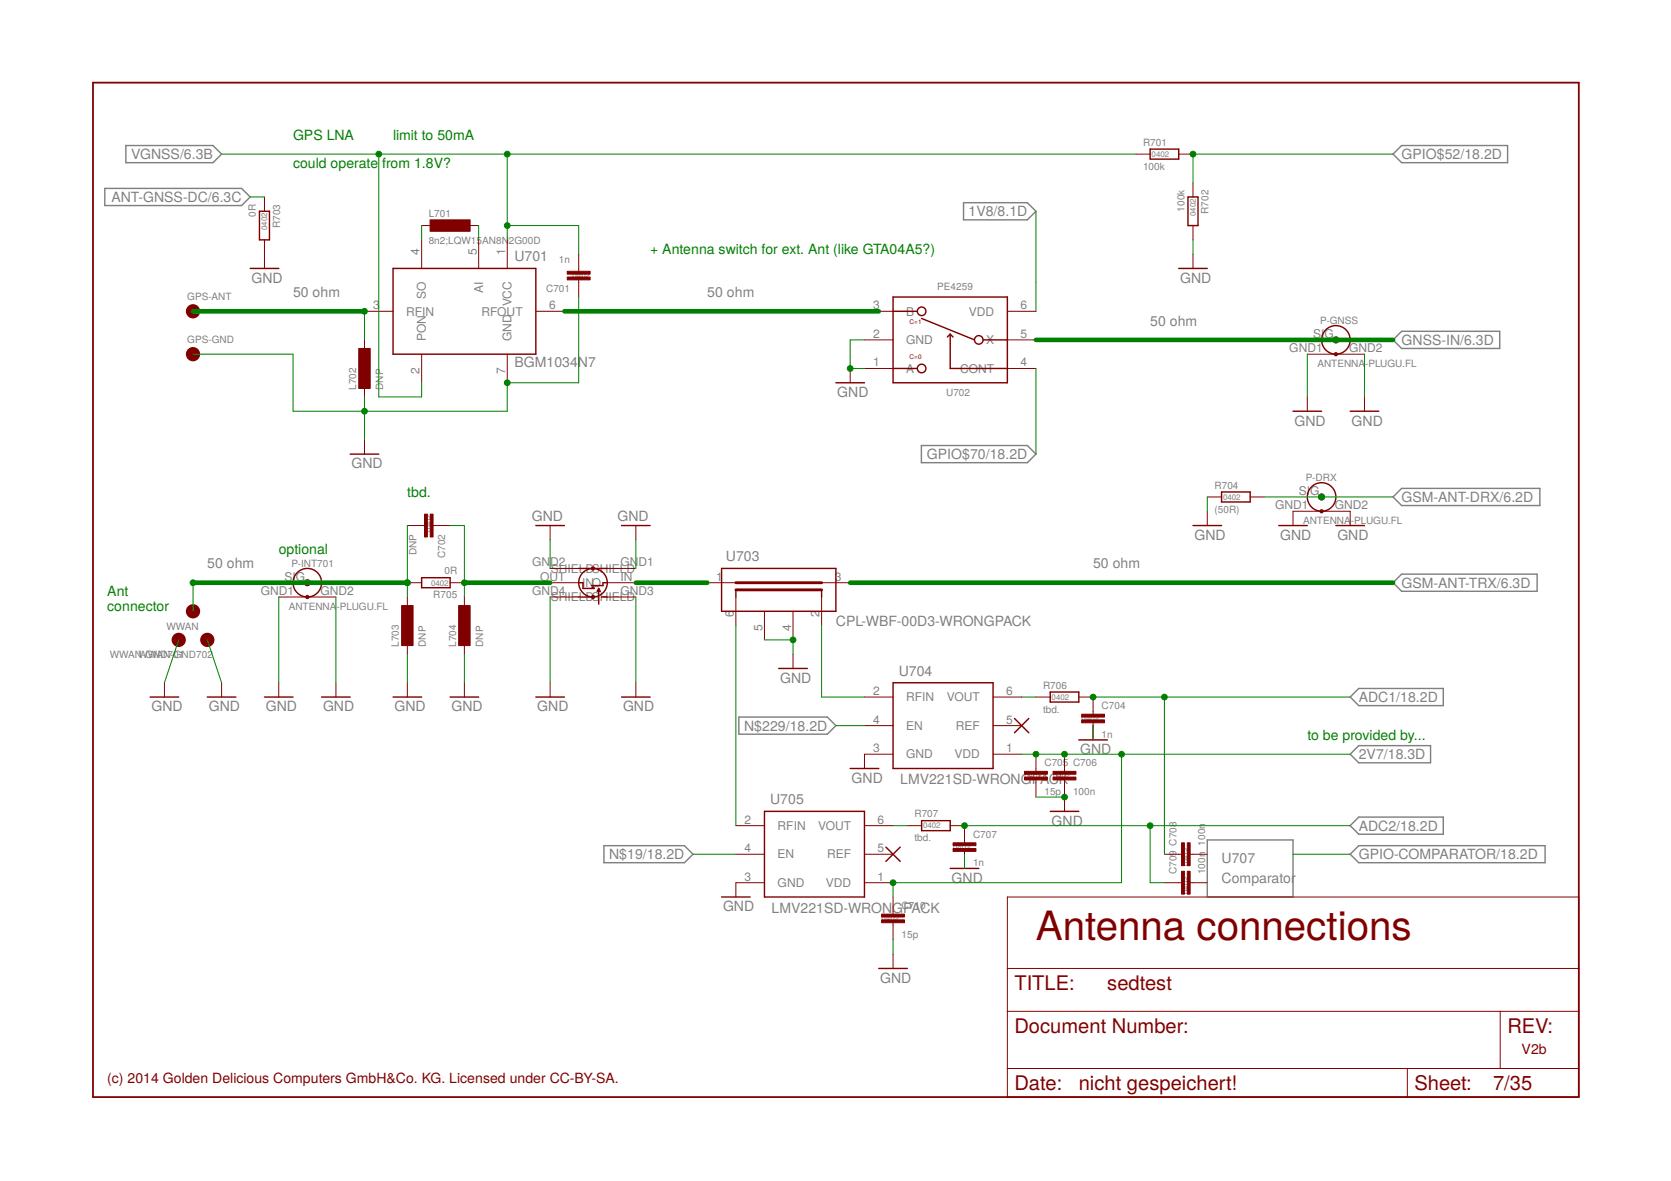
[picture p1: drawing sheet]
<svg xmlns="http://www.w3.org/2000/svg" width="297mm" height="210mm" viewBox="0 0 297 210" stroke-linecap="round" stroke-linejoin="round" font-family="sans-serif">
<g fill="none" stroke="#808080" stroke-width=".25">
<path d="M18.6 33.5h24.3l1.6 1.5-1.6 1.5h-24.3zM22.4 25.9h15.5l1.5 1.5-1.5 1.5h-15.5zM171.3 36h11.3l1.5 1.5-1.5 1.6h-11.3zM247.6 27.4l1.6-1.5h18.8v3h-18.8zM163.8 79.2h18.8l1.5 1.5-1.5 1.5h-18.8zM247.6 60.4l1.6-1.5h17.4v3h-17.4zM247.6 88.3l1.6-1.5h24.5v3.1h-24.5zM247.6 103.6l1.6-1.6h24v3.1h-24zM131.3 127.4h15.8l1.5 1.6-1.5 1.5h-15.8zM240 123.9l1.5-1.5h15.1v3h-15.1zM240 134l1.5-1.5h12.8v3.1h-12.8zM107.4 150.3h14.3l1.5 1.5-1.5 1.5h-14.3z"/>
<path d="M214.6 149.3h15.2v10.1h-15.2zM240 151.8l1.5-1.5h33.2v3h-33.2zM240 146.7l1.5-1.5h15.1v3.1h-15.1z"/>
</g>
<g fill="none" stroke="#800000" stroke-width=".25">
<path d="M46.1 37.5h1.8v5.1h-1.8zM204.4 26.5h5.1v1.8h-5.1zM211.2 35h1.8v5.1h-1.8zM44.5 47.7h5.1M69.9 47.7h25.3v15.2h-25.3zM158.7 52.8h20.4v15.2h-20.4zM158.7 55.3h4.4M163.8 56.6l9.4 3.8M168.9 59.4v6.1h10.2M168.9 59.4l.5 .5M168.9 59.4l-.5 .5M209.5 47.7h5.1"/>
<path d="M148.6 68h5.1M158.7 65.5h4.4M174.8 60.4h4.3M229.8 73.1h5.1M240 73.1h5.1M62.3 80.7h5M95.2 93.4h5.1M110.5 93.4h5.1M212.1 93.4h5M217.1 87.4h5.1v1.8h-5.1zM227.3 93.4h5.1M237.5 93.4h5"/>
<path d="M75 102.7h5v1.8h-5zM102.9 101h5M102.9 103.6h.7v1h2.1l-.3-.3-.2 .3M102.9 106.1h2.5M106.4 104.6v2.8M106.4 104.6l.3 .5h-.5zM106.9 106.1h1M107.9 103.6h-.7v.5h-2M128.3 101h20.3v7.6h-20.3zM130.8 104.8v1.3M138.4 118.8h5.1M146 104.8v1.3"/>
<path d="M26.7 123.9h5.1M36.9 123.9h5M47 123.9h5.1M57.2 123.9h5.1M69.9 123.9h5.1M80 123.9h5.1M95.2 123.9h5.1M110.5 123.9h5.1M151.1 136.6h5.1M158.7 121.3h17.8v15.3h-17.8zM180.3 127.7l2.6 2.5M182.9 127.7l-2.6 2.5"/>
<path d="M186.7 123h5.1v1.8h-5.1zM191.8 131.5h5M128.3 159.4h5M135.9 144.2h17.8v15.2h-17.8zM157.5 150.6l2.5 2.5M160 150.6l-2.5 2.5M163.8 145.9h5.1v1.7h-5.1zM168.9 154.3h5.1M186.7 144.2h5.1M156.2 172.1h5.1"/>
<circle cx="163.8" cy="55.3" r=".76"/>
<circle cx="163.8" cy="65.5" r=".76"/>
<circle cx="174" cy="60.4" r=".76"/>
<circle cx="237.5" cy="60.4" r="2.54"/>
<circle cx="237.5" cy="60.4" r=".51"/>
<circle cx="237.5" cy="62.9" r=".25"/>
<circle cx="234.9" cy="88.3" r="2.54"/>
<circle cx="234.9" cy="88.3" r=".51"/>
<circle cx="234.9" cy="90.9" r=".25"/>
<circle cx="54.6" cy="103.6" r="2.54"/>
<circle cx="54.6" cy="103.6" r=".51"/>
<circle cx="54.6" cy="106.1" r=".25"/>
<circle cx="105.4" cy="103.6" r="2.54"/>
<circle cx="105.4" cy="101" r=".25"/>
<circle cx="105.4" cy="106.1" r=".25"/>
</g>
<g fill="none" stroke="#800000" stroke-width=".18">
<path d="M47 35v2.5M201.9 27.4h2.5M209.5 27.4h2.6M212.1 32.5v2.5M47 42.6v5.1M64.8 55.3h5.1M75 42.6v5.1M75 40.1h2.5M82.5 40.1h2.6M85.1 42.6v5.1M90.2 42.6v5.1M95.2 55.3h5.1"/>
<path d="M102.9 45.2v3M102.9 49.7v3.1M153.7 55.3h5M179.1 55.3h5M212.1 40.1v2.5M212.1 45.2v2.5M64.8 60.4v2.5M64.8 68v2.5M64.8 78.2v2.5M75 62.9v5.1M90.2 62.9v5.1M151.1 65.5v2.5"/>
<path d="M153.7 60.4h5M153.7 65.5h5M179.1 60.4h5M179.1 65.5h5M232.4 62.9h10.1M232.4 70.5v2.6M242.5 70.5v2.6M72.4 93.4h3.1M77 93.4h3M97.8 93.4v2.5M113 93.4v2.5M214.6 88.3h2.5"/>
<path d="M214.6 90.9v2.5M222.2 88.3h2.6M229.8 93.4v-2.5h10.2v2.5M49.6 106.1h10.1M72.4 103.6h2.6M72.4 106.1v2.5M72.4 113.7v2.6M80 103.6h2.5M82.5 106.1v2.5M82.5 113.7v2.6M97.8 103.6h5.1M97.8 101h5.1"/>
<path d="M97.8 106.1h5.1M107.9 103.6h5.1M107.9 101h5.1M107.9 106.1h5.1M125.7 103.6h5.1M130.8 106.1v5.1M135.9 108.6v5.1M141 108.6v5.1M141 116.3v2.5M146 103.6h5.1M146 106.1v5.1M29.2 121.3v2.6"/>
<path d="M39.4 121.3v2.6M49.6 121.3v2.6M59.7 121.3v2.6M72.4 121.3v2.6M82.5 121.3v2.6M97.8 121.3v2.6M113 121.3v2.6M153.7 129h5M153.7 123.9h5M158.7 134h-5v2.6M176.5 129h5.1M176.5 123.9h5.1"/>
<path d="M176.5 134h5.1M184.1 123.9h2.6M184.1 134v3.1M184.1 138.6v3.1M189.2 134v3.1M189.2 138.6v5.6M191.8 123.9h2.5v3M194.3 128.5v3M130.8 151.8h5.1M130.8 146.7h5.1M135.9 156.9h-5.1v2.5M153.7 151.8h5"/>
<path d="M153.7 146.7h5M153.7 156.9h5M158.7 159.4v3.1M161.3 146.7h2.5M168.9 146.7h2.5v3.1M171.4 151.3v3M179.1 159.4h101.5v35.6h-101.5zM207 151.8h3M207 156.9h3M211.6 151.8h3M211.6 156.9h3M158.7 164v3"/>
<path d="M158.7 169.6v2.5M179.1 179.7h101.5M179.1 172.1h101.5M266.7 179.7v10.2M179.1 189.9h101.5M250.2 189.9v5.1"/>
</g>
<g fill="#800000" stroke="#800000" stroke-width=".18">
<path d="M75.5 91.4h.5v4h-.5z"/>
<path d="M76.5 91.4h.5v4h-.5z"/>
<path d="M71.4 107.6h2v7.1h-2z"/>
<path d="M81.5 107.6h2.1v7.1h-2.1z"/>
<path d="M100.8 48.2h4.1v.5h-4.1z"/>
<path d="M100.8 49.2h4.1v.5h-4.1z"/>
<path d="M76.5 39.1h7.1v2h-7.1z"/>
<path d="M63.8 61.9h2v7.1h-2z"/>
<path d="M192.3 128h4v.5h-4z"/>
<path d="M192.3 126.9h4v.5h-4z"/>
<path d="M169.4 150.8h4.1v.5h-4.1z"/>
<path d="M169.4 149.8h4.1v.5h-4.1z"/>
<path d="M156.7 163.5h4.1v.5h-4.1z"/>
<path d="M156.7 162.5h4.1v.5h-4.1z"/>
<path d="M187.2 138.1h4.1v.5h-4.1z"/>
<path d="M187.2 137.1h4.1v.5h-4.1z"/>
<path d="M182.1 138.1h4.1v.5h-4.1z"/>
<path d="M182.1 137.1h4.1v.5h-4.1z"/>
<path d="M211.1 149.8h.5v4.1h-.5z"/>
<path d="M210 149.8h.5v4.1h-.5z"/>
<path d="M211.1 154.9h.5v4h-.5z"/>
<path d="M210 154.9h.5v4h-.5z"/>
</g>
<g fill="none" stroke="#800000" stroke-width="1.3">
<circle cx="34.3" cy="55.3" r=".64"/>
<circle cx="34.3" cy="62.9" r=".64"/>
<circle cx="31.8" cy="113.7" r=".64"/>
<circle cx="34.3" cy="108.6" r=".64"/>
<circle cx="36.9" cy="113.7" r=".64"/>
</g>
<path d="M16.5 14.7h264.1v180.3h-264.1z" fill="none" stroke="#800000" stroke-width=".32"/>
<path d="M130.8 103.6h15.2M130.8 104.8h15.2" fill="none" stroke="#800000" stroke-width=".51"/>
<g fill="none" stroke="#008000" stroke-width=".18">
<path d="M39.4 27.4h162.5M44.5 35h2.5M67.3 27.4v43.1h7.7v-2.5M90.2 27.4v15.2M184.1 37.5v17.8M247.6 27.4h-35.5v5.1M64.8 55.3v5.1M75 40.1v2.5M85.1 40.1v2.5M90.2 40.1h12.7v5.1M102.9 52.8v15.2h-12.7v5.1h-38.1v-10.2h-17.8M146 55.3h7.7"/>
<path d="M212.1 42.6v2.6M64.8 70.5v7.7M153.7 60.4h-2.6v5.1h2.6M184.1 60.4h5.1M184.1 65.5v15.2M232.4 62.9v7.6M242.5 62.9v7.6M72.4 93.4v12.7M80 93.4h2.5v12.7M97.8 95.9v5.1M113 95.9v5.1M214.6 88.3v2.6"/>
<path d="M224.8 88.3h22.8M31.8 113.7l-2.6 7.6M36.9 113.7l2.5 7.6M49.6 106.1v15.2M54.6 103.6h-20.3v5M59.7 106.1v15.2M72.4 116.3v5M82.5 116.3v5M97.8 106.1v15.2M113 106.1v15.2M130.8 111.2v35.5M135.9 113.7h5.1v2.6"/>
<path d="M146 111.2v12.7h7.7M148.6 129h5.1M181.6 123.9h2.5M181.6 134h58.4M194.3 129v2.5M194.3 123.9h45.7M199.4 134v22.9h-40.7v2.5M207 123.9v27.9M123.2 151.8h7.6M158.7 146.7h2.6M171.4 151.8v2.5M171.4 146.7h68.6"/>
<path d="M184.1 141.7h5.1M204.4 146.7v10.2h2.6M229.8 151.8h10.2M158.7 167v2.6"/>
</g>
<g fill="#008000" stroke="#008000" stroke-width=".18">
<circle cx="151.1" cy="65.5" r=".51"/>
<circle cx="141" cy="113.7" r=".51"/>
<circle cx="189.2" cy="141.7" r=".51"/>
<circle cx="64.8" cy="73.1" r=".51"/>
<circle cx="90.2" cy="68" r=".51"/>
<circle cx="34.3" cy="103.6" r=".51"/>
<circle cx="72.4" cy="103.6" r=".51"/>
<circle cx="82.5" cy="103.6" r=".51"/>
<circle cx="234.9" cy="88.3" r=".51"/>
<circle cx="90.2" cy="27.4" r=".51"/>
<circle cx="90.2" cy="40.1" r=".51"/>
<circle cx="67.3" cy="27.4" r=".51"/>
<circle cx="237.5" cy="60.4" r=".51"/>
<circle cx="212.1" cy="27.4" r=".51"/>
<circle cx="64.8" cy="55.3" r=".51"/>
<circle cx="194.3" cy="123.9" r=".51"/>
<circle cx="207" cy="123.9" r=".51"/>
<circle cx="171.4" cy="146.7" r=".51"/>
<circle cx="204.4" cy="146.7" r=".51"/>
<circle cx="158.7" cy="156.9" r=".51"/>
<circle cx="189.2" cy="134" r=".51"/>
<circle cx="184.1" cy="134" r=".51"/>
<circle cx="199.4" cy="134" r=".51"/>
</g>
<path d="M34.3 55.3h30.5M100.3 55.3h55.9M184.1 60.4h63.5M34.3 103.6h38.1M82.5 103.6h15.3M113 103.6h12.7M151.1 103.6h96.5" fill="none" stroke="#008000" stroke-width=".83"/>
<text font-size="7.2" fill="#800000" x="184.1" y="167.1">Antenna connections</text>
<g font-size="3.6" fill="#800000">
<text x="180.3" y="175.9">TITLE:</text>
<text x="196.8" y="175.9">sedtest</text>
<text x="180.3" y="183.6">Document Number:</text>
<text x="267.9" y="183.6">REV:</text>
<text x="180.3" y="193.7">Date:</text>
<text x="191.8" y="193.7">nicht gespeichert!</text>
<text x="251.4" y="193.7">Sheet:</text>
<text x="265.4" y="193.7">7/35</text>
</g>
<g font-size="2.5" fill="#808080">
<text x="23.3" y="28.3">VGNSS/6.3B</text>
<text x="249.2" y="28.3">GPIO$52/18.2D</text>
<text x="19.8" y="35.9">ANT-GNSS-DC/6.3C</text>
<text x="172.2" y="38.4">1V8/8.1D</text>
<text x="91.4" y="46.4">U701</text>
<text x="44.7" y="50.2">GND</text>
<text x="52.1" y="52.8">50 ohm</text>
<text x="125.7" y="52.8">50 ohm</text>
<text x="209.8" y="50.2">GND</text>
<text x="204.5" y="57.9">50 ohm</text>
<text x="91.4" y="65.2">BGM1034N7</text>
<text x="249.2" y="61.3">GNSS-IN/6.3D</text>
<text x="148.8" y="70.6">GND</text>
<text x="230.1" y="75.6">GND</text>
<text x="240.3" y="75.6">GND</text>
<text x="62.5" y="83.3">GND</text>
<text x="164.8" y="81.6">GPIO$70/18.2D</text>
<text x="249.2" y="89.2">GSM-ANT-DRX/6.2D</text>
<text x="94.5" y="92.7">GND</text>
<text x="109.8" y="92.7">GND</text>
<text x="212.3" y="96">GND</text>
<text x="227.6" y="96">GND</text>
<text x="237.7" y="96">GND</text>
<text x="36.8" y="101">50 ohm</text>
<text x="129" y="99.8">U703</text>
<text x="194.3" y="101">50 ohm</text>
<text x="249.2" y="104.5">GSM-ANT-TRX/6.3D</text>
<text x="148.6" y="111.2">CPL-WBF-00D3-WRONGPACK</text>
<text x="138.7" y="121.3">GND</text>
<text x="159.8" y="120.1">U704</text>
<text x="241.5" y="124.8">ADC1/18.2D</text>
<text x="26.9" y="126.4">GND</text>
<text x="37.1" y="126.4">GND</text>
<text x="47.3" y="126.4">GND</text>
<text x="57.4" y="126.4">GND</text>
<text x="70.1" y="126.4">GND</text>
<text x="80.3" y="126.4">GND</text>
<text x="95.5" y="126.4">GND</text>
<text x="110.7" y="126.4">GND</text>
<text x="132.3" y="129.9">N$229/18.2D</text>
<text x="192" y="134">GND</text>
<text x="241.5" y="134.9">2V7/18.3D</text>
<text x="136.9" y="142.9">U705</text>
<text x="151.4" y="139.1">GND</text>
<text x="160" y="139.4">LMV221SD-WRONGPACK</text>
<text x="186.9" y="146.7">GND</text>
<text x="241.5" y="147.6">ADC2/18.2D</text>
<text x="108.3" y="152.7">N$19/18.2D</text>
<text x="217.2" y="153.3">U707</text>
<text x="241.5" y="152.7">GPIO-COMPARATOR/18.2D</text>
<text x="128.5" y="162">GND</text>
<text x="169.2" y="156.9">GND</text>
<text x="217.2" y="156.9">Comparator</text>
<text x="137.2" y="162.2">LMV221SD-WRONGPACK</text>
<text x="156.5" y="174.7">GND</text>
</g>
<g font-size="2.5" fill="#008000">
<text x="52.1" y="24.9">GPS LNA</text>
<text x="52.1" y="29.9">could operate</text>
<text x="67.9" y="29.9">from 1.8V?</text>
<text x="69.9" y="24.9">limit to 50mA</text>
<text x="115.6" y="45.2">+ Antenna switch for ext. Ant (like GTA04A5?)</text>
<text x="72.4" y="88.3">tbd.</text>
<text x="49.5" y="98.5">optional</text>
<text x="19.1" y="106">Ant</text>
<text x="19.1" y="108.6">connector</text>
<text x="232.4" y="131.5">to be provided by...</text>
</g>
<g font-size="2.5" fill="#800000">
<text x="270.5" y="187.4">V2b</text>
<text x="19.1" y="192.4">(c) 2014 Golden Delicious Computers GmbH&amp;Co. KG. Licensed under CC-BY-SA.</text>
</g>
<g font-size="2.1" fill="#808080">
<text x="74.6" y="45.4" transform="rotate(-90 74.6 45.4)">4</text>
<text x="84.7" y="45.4" transform="rotate(-90 84.7 45.4)">5</text>
<text x="89.8" y="45.4" transform="rotate(-90 89.8 45.4)">1</text>
<text x="75.7" y="53.1" transform="rotate(-90 75.7 53.1)">SO</text>
<text x="85.9" y="52.1" transform="rotate(-90 85.9 52.1)">AI</text>
<text x="66.3" y="55">3</text>
<text x="72.2" y="56.1">RFIN</text>
<text x="85.6" y="56.1">RFOUT</text>
<text x="97.6" y="55">6</text>
<text x="155.2" y="55">3</text>
<text x="161.1" y="56.1">B</text>
<text x="172.2" y="56.1">VDD</text>
<text x="181.4" y="55">6</text>
<text x="75.7" y="60.6" transform="rotate(-90 75.7 60.6)">PON</text>
<text x="90.9" y="60.6" transform="rotate(-90 90.9 60.6)">GND VCC</text>
<text x="155.2" y="60">2</text>
<text x="155.2" y="65.1">1</text>
<text x="161.1" y="61.2">GND</text>
<text x="175.3" y="61.2">X</text>
<text x="181.4" y="60">5</text>
<text x="181.4" y="65.1">4</text>
<text x="229.2" y="62.6">GND1</text>
<text x="233.4" y="60">SIG</text>
<text x="239.8" y="62.6">GND2</text>
<text x="74.6" y="66.5" transform="rotate(-90 74.6 66.5)">2</text>
<text x="89.8" y="66.5" transform="rotate(-90 89.8 66.5)">7</text>
<text x="161.1" y="66.2">A</text>
<text x="170.7" y="66.2">CONT</text>
<text x="230.9" y="88">SIG</text>
<text x="226.6" y="90.5">GND1</text>
<text x="237.3" y="90.5">GND2</text>
<text x="94.6" y="100.7">GN</text>
<text x="97.8" y="100.7">D2</text>
<text x="97.9" y="101.8">SHIELDSHIELD</text>
<text x="110.3" y="100.7">GN</text>
<text x="113.5" y="100.7">D1</text>
<text x="46.3" y="105.8">GND1</text>
<text x="50.6" y="103.2">SIG</text>
<text x="57" y="105.8">GND2</text>
<text x="94.6" y="105.8">GND4</text>
<text x="96" y="103.2">OUT</text>
<text x="97.9" y="106.9">SHIELDS</text>
<text x="103.5" y="104.3">INO</text>
<text x="106.6" y="106.9">HIELD</text>
<text x="110.3" y="103.2">IN</text>
<text x="110.3" y="105.8">GND3</text>
<text x="127.3" y="103.2">1</text>
<text x="148.4" y="103.2">3</text>
<text x="130.5" y="109.6" transform="rotate(-90 130.5 109.6)">6</text>
<text x="135.5" y="112.2" transform="rotate(-90 135.5 112.2)">5</text>
<text x="140.6" y="112.2" transform="rotate(-90 140.6 112.2)">4</text>
<text x="145.7" y="109.6" transform="rotate(-90 145.7 109.6)">2</text>
<text x="155.2" y="123.5">2</text>
<text x="161.1" y="124.6">RFIN</text>
<text x="168.3" y="124.6">VOUT</text>
<text x="178.9" y="123.5">6</text>
<text x="155.2" y="128.6">4</text>
<text x="161.1" y="129.7">EN</text>
<text x="169.9" y="129.7">REF</text>
<text x="178.9" y="128.6">5</text>
<text x="155.2" y="133.7">3</text>
<text x="161.1" y="134.8">GND</text>
<text x="169.7" y="134.8">VDD</text>
<text x="178.9" y="133.7">1</text>
<text x="132.4" y="146.4">2</text>
<text x="138.2" y="147.5">RFIN</text>
<text x="145.5" y="147.5">VOUT</text>
<text x="156" y="146.4">6</text>
<text x="132.4" y="151.5">4</text>
<text x="138.2" y="152.6">EN</text>
<text x="147.1" y="152.6">REF</text>
<text x="156" y="151.5">5</text>
<text x="132.4" y="156.5">3</text>
<text x="138.2" y="157.7">GND</text>
<text x="146.8" y="157.7">VDD</text>
<text x="156" y="156.5">1</text>
</g>
<g font-size="1.8" fill="#808080">
<text x="203.2" y="25.9">R701</text>
<text x="203.2" y="30.2">100k</text>
<text x="45.5" y="38.6" transform="rotate(-90 45.5 38.6)">0R</text>
<text x="49.8" y="40.6" transform="rotate(-90 49.8 40.6)">R703</text>
<text x="76.2" y="38.6">L701</text>
<text x="210.6" y="37.6" transform="rotate(-90 210.6 37.6)">100k</text>
<text x="214.8" y="38" transform="rotate(-90 214.8 38)">R702</text>
<text x="76.2" y="43.4">8n2;LQW15AN8N</text>
<text x="90.5" y="43.4">2G00D</text>
<text x="99.4" y="46.8">1n</text>
<text x="33.3" y="53.3">GPS-ANT</text>
<text x="97.1" y="51.9">C701</text>
<text x="166.6" y="51.5">PE4259</text>
<text x="234.7" y="57.6">P-GNSS</text>
<text x="33.3" y="60.9">GPS-GND</text>
<text x="234.2" y="65.2">ANTENNA</text>
<text x="242.7" y="65.2">-PLUGU.FL</text>
<text x="63.3" y="69.3" transform="rotate(-90 63.3 69.3)">L702</text>
<text x="68.1" y="69.3" transform="rotate(-90 68.1 69.3)">DNP</text>
<text x="168.2" y="70.3">U702</text>
<text x="215.9" y="86.8">R704</text>
<text x="232.1" y="85.5">P-DRX</text>
<text x="215.9" y="91.1">(50R)</text>
<text x="231.6" y="93.2">ANTENNA</text>
<text x="240.1" y="93.2">-PLUGU.FL</text>
<text x="51.8" y="100.8">P-INT701</text>
<text x="74.1" y="98.7" transform="rotate(-90 74.1 98.7)">DNP</text>
<text x="79.1" y="99.2" transform="rotate(-90 79.1 99.2)">C702</text>
<text x="77" y="106.3">R705</text>
<text x="79" y="102">0R</text>
<text x="29.6" y="112">WWAN</text>
<text x="51.3" y="108.4">ANTENNA</text>
<text x="59.8" y="108.4">-PLUGU.FL</text>
<text x="19.5" y="117">WWANWWAN-GND702</text>
<text x="25.2" y="117">-GND701</text>
<text x="70.9" y="115" transform="rotate(-90 70.9 115)">L703</text>
<text x="75.7" y="115" transform="rotate(-90 75.7 115)">DNP</text>
<text x="81.1" y="115" transform="rotate(-90 81.1 115)">L704</text>
<text x="85.9" y="115" transform="rotate(-90 85.9 115)">DNP</text>
<text x="185.4" y="122.4">R706</text>
<text x="185.4" y="126.7">tbd.</text>
<text x="195.8" y="131.1">1n</text>
<text x="195.8" y="126">C704</text>
<text x="185.7" y="136.2">C705 C706</text>
<text x="185.7" y="141.3">15p</text>
<text x="190.7" y="141.3">100n</text>
<text x="162.6" y="149.5">tbd.</text>
<text x="162.6" y="145.2">R707</text>
<text x="173" y="148.9">C707</text>
<text x="173" y="154">1n</text>
<text x="209.2" y="155.4" transform="rotate(-90 209.2 155.4)">C709 C708</text>
<text x="214.2" y="155.4" transform="rotate(-90 214.2 155.4)">100n</text>
<text x="214.2" y="150.3" transform="rotate(-90 214.2 150.3)">100n</text>
<text x="160.3" y="161.6">C710</text>
<text x="160.3" y="166.7">15p</text>
</g>
<g font-size="1.4" fill="#808080">
<text x="204.7" y="27.9">0402</text>
<text x="47.5" y="40.9" transform="rotate(-90 47.5 40.9)">0402</text>
<text x="212.6" y="38.4" transform="rotate(-90 212.6 38.4)">0402</text>
<text x="101.8" y="49.5">0402</text>
<text x="217.4" y="88.8">0402</text>
<text x="76.7" y="94.5" transform="rotate(-90 76.7 94.5)">0402</text>
<text x="76.6" y="104.1">0402</text>
<text x="186.9" y="124.4">0402</text>
<text x="192.3" y="128.2">0402</text>
<text x="182.1" y="138.4">0402</text>
<text x="187.2" y="138.4">0402</text>
<text x="164.1" y="147.2">0402</text>
<text x="169.4" y="151.1">0402</text>
<text x="211.3" y="153.8" transform="rotate(-90 211.3 153.8)">0402</text>
<text x="211.3" y="158.9" transform="rotate(-90 211.3 158.9)">0402</text>
<text x="156.7" y="163.8">0402</text>
</g>
<g font-size="1.1" fill="#800000">
<text x="161.7" y="57.7">C=1</text>
<text x="161.7" y="63.7">C=0</text>
</g>
</svg>
